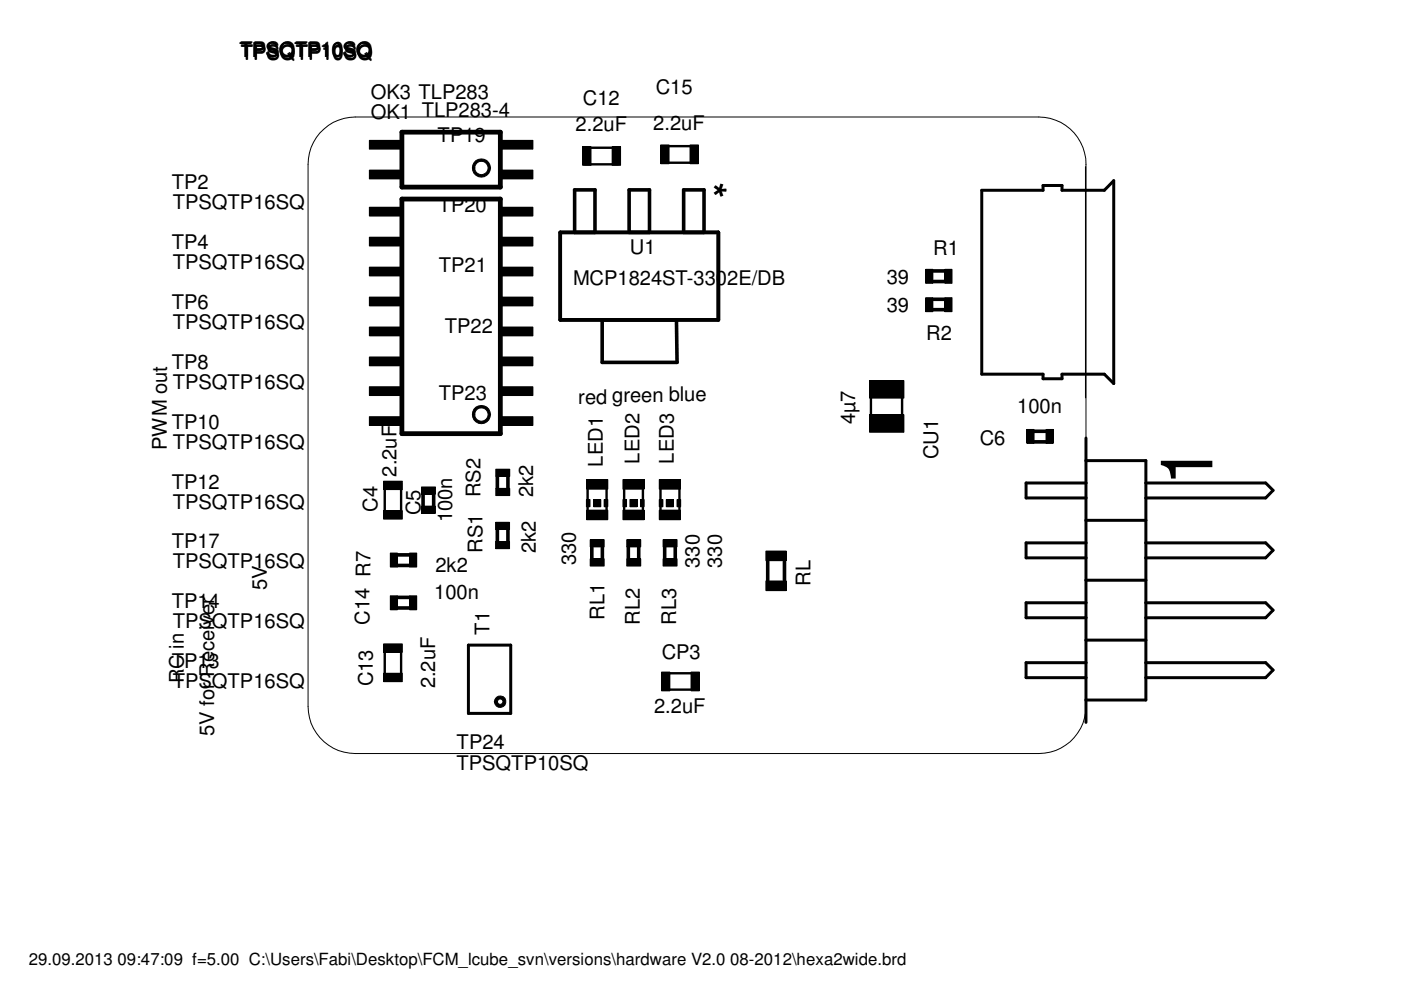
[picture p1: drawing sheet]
<svg xmlns="http://www.w3.org/2000/svg" width="297mm" height="210mm" viewBox="0 0 297 210" stroke-linecap="round" stroke-linejoin="round" font-family="sans-serif">
<g fill="#000">
<path d="M78.3 29.8h6.6v1.8h-6.6z" fill-rule="evenodd"/>
<path d="M78.3 36.1h6.6v1.8h-6.6z" fill-rule="evenodd"/>
<path d="M100.9 34a1.92 1.92 0 0 1 2.9 .8 1.92 1.92 0 0 1-1.3 2.6 1.92 1.92 0 0 1-2.3-1.8h.5a1.41 1.41 0 0 1 1.8-1.3 1.41 1.41 0 0 1 .7 2.2 1.41 1.41 0 0 1-2.3-.1l-.2-.8h-.5v-.6z" fill-rule="evenodd"/>
<path d="M106.4 36.1h6.6v1.8h-6.6z" fill-rule="evenodd"/>
<path d="M106.4 29.8h6.6v1.8h-6.6z" fill-rule="evenodd"/>
<path d="M123.5 31.1h1.8v4h-1.8z" fill-rule="evenodd"/>
<path d="M129.8 31.1h1.8v4h-1.8z" fill-rule="evenodd"/>
<path d="M140.1 30.7h1.8v4h-1.8z" fill-rule="evenodd"/>
<path d="M146.3 30.7h1.8v4h-1.8z" fill-rule="evenodd"/>
<path d="M78.3 43.9h6.6v1.9h-6.6z" fill-rule="evenodd"/>
<path d="M78.3 50.3h6.6v1.9h-6.6z" fill-rule="evenodd"/>
<path d="M78.3 56.6h6.6v1.9h-6.6z" fill-rule="evenodd"/>
<path d="M106.4 56.6h6.6v1.9h-6.6z" fill-rule="evenodd"/>
<path d="M106.4 50.3h6.6v1.9h-6.6z" fill-rule="evenodd"/>
<path d="M106.4 43.9h6.6v1.9h-6.6z" fill-rule="evenodd"/>
<path d="M196.3 57.1h1.5v3h-1.5z" fill-rule="evenodd"/>
<path d="M200.3 57.1h1.5v3h-1.5z" fill-rule="evenodd"/>
<path d="M78.3 63h6.6v1.9h-6.6z" fill-rule="evenodd"/>
<path d="M78.3 69.3h6.6v1.9h-6.6z" fill-rule="evenodd"/>
<path d="M78.3 75.7h6.6v1.9h-6.6z" fill-rule="evenodd"/>
<path d="M106.4 75.7h6.6v1.9h-6.6z" fill-rule="evenodd"/>
<path d="M106.4 69.3h6.6v1.9h-6.6z" fill-rule="evenodd"/>
<path d="M106.4 63h6.6v1.9h-6.6z" fill-rule="evenodd"/>
<path d="M196.3 63.1h1.5v3h-1.5z" fill-rule="evenodd"/>
<path d="M200.3 63.1h1.5v3h-1.5z" fill-rule="evenodd"/>
<path d="M78.3 82h6.6v1.9h-6.6z" fill-rule="evenodd"/>
<path d="M78.3 88.3h6.6v1.9h-6.6z" fill-rule="evenodd"/>
<path d="M100.5 86.7a1.92 1.92 0 0 1 3.1 0 1.92 1.92 0 0 1-.9 2.9 1.92 1.92 0 0 1-2.5-1.7h.5a1.41 1.41 0 0 1 1.8-1.3 1.41 1.41 0 0 1 .7 2.2 1.41 1.41 0 0 1-2.3-.1l-.2-.8h-.5z" fill-rule="evenodd"/>
<path d="M105.1 99.5h3v1.5h-3z" fill-rule="evenodd"/>
<path d="M106.4 88.3h6.6v1.9h-6.6z" fill-rule="evenodd"/>
<path d="M106.4 82h6.6v1.9h-6.6z" fill-rule="evenodd"/>
<path d="M184.4 80.7h7.2v3.7h-7.2z" fill-rule="evenodd"/>
<path d="M184.4 87.9h7.2v3.8h-7.2z" fill-rule="evenodd"/>
<path d="M217.7 91.1h1.5v2.9h-1.5z" fill-rule="evenodd"/>
<path d="M221.8 91.1h1.5v2.9h-1.5z" fill-rule="evenodd"/>
<path d="M81.3 108.3h4v1.8h-4z" fill-rule="evenodd"/>
<path d="M81.3 102h4v1.8h-4z" fill-rule="evenodd"/>
<path d="M82.8 117.3h1.5v2.9h-1.5z" fill-rule="evenodd"/>
<path d="M86.8 117.3h1.5v2.9h-1.5z" fill-rule="evenodd"/>
<path d="M89.4 107.3h2.9v1.5h-2.9z" fill-rule="evenodd"/>
<path d="M89.4 103.3h2.9v1.5h-2.9z" fill-rule="evenodd"/>
<path d="M105.1 110.7h2.9v1.6h-2.9z" fill-rule="evenodd"/>
<path d="M105.1 114.8h2.9v1.5h-2.9z" fill-rule="evenodd"/>
<path d="M105.1 103.5h3v1.6h-3z" fill-rule="evenodd"/>
<path d="M124.3 105.9h.8v1.5h-.8z" fill-rule="evenodd"/>
<path d="M124.4 108.2h4.5v2h-4.5z" fill-rule="evenodd"/>
<path d="M124.4 101.7h4.5v2h-4.5z" fill-rule="evenodd"/>
<path d="M125.1 118.5h3v1.5h-3z" fill-rule="evenodd"/>
<path d="M125.1 114.4h3v1.6h-3z" fill-rule="evenodd"/>
<path d="M125.9 105.9h1.5v1.5h-1.5z" fill-rule="evenodd"/>
<path d="M128.1 105.9h.8v1.5h-.8z" fill-rule="evenodd"/>
<path d="M132.1 105.9h.7v1.5h-.7z" fill-rule="evenodd"/>
<path d="M132.1 108.2h4.5v2h-4.5z" fill-rule="evenodd"/>
<path d="M132.1 101.7h4.5v2h-4.5z" fill-rule="evenodd"/>
<path d="M132.9 118.5h2.9v1.5h-2.9z" fill-rule="evenodd"/>
<path d="M132.9 114.4h2.9v1.6h-2.9z" fill-rule="evenodd"/>
<path d="M133.6 105.9h1.5v1.5h-1.5z" fill-rule="evenodd"/>
<path d="M135.8 105.9h.8v1.5h-.8z" fill-rule="evenodd"/>
<path d="M139.8 105.9h.7v1.5h-.7z" fill-rule="evenodd"/>
<path d="M139.8 108.2h4.5v2h-4.5z" fill-rule="evenodd"/>
<path d="M139.8 101.7h4.5v2h-4.5z" fill-rule="evenodd"/>
<path d="M140.6 118.5h2.9v1.5h-2.9z" fill-rule="evenodd"/>
<path d="M140.6 114.4h2.9v1.6h-2.9z" fill-rule="evenodd"/>
<path d="M141.3 105.9h1.5v1.5h-1.5z" fill-rule="evenodd"/>
<path d="M143.5 105.9h.8v1.5h-.8z" fill-rule="evenodd"/>
<path d="M162.4 116.8h4.3v2.1h-4.3z" fill-rule="evenodd"/>
<path d="M81.3 136.5h4v1.8h-4z" fill-rule="evenodd"/>
<path d="M82.8 126.3h1.5v3h-1.5z" fill-rule="evenodd"/>
<path d="M86.8 126.3h1.5v3h-1.5z" fill-rule="evenodd"/>
<path d="M162.4 123.2h4.3v2h-4.3z" fill-rule="evenodd"/>
<path d="M81.3 142.7h4v1.8h-4z" fill-rule="evenodd"/>
<path d="M105.2 147.9a1.22 1.22 0 0 1 1.9 .3 1.22 1.22 0 0 1-.8 1.8 1.22 1.22 0 0 1-1.5-1.2h.6a.6 .6 0 0 1 .8-.7 .6 .6 0 0 1 .3 1 .6 .6 0 0 1-1-.1l-.1-.2h-.6z" fill-rule="evenodd"/>
<path d="M140.2 142.5h1.8v4h-1.8z" fill-rule="evenodd"/>
<path d="M146.5 142.5h1.8v4h-1.8z" fill-rule="evenodd"/>
</g>
<g fill="none" stroke="#000" stroke-width=".21">
<path d="M67.8 28.2a9.9 9.9 0 0 1 7.5-3.4h145a10 10 0 0 1 9.9 10v115a10 10 0 0 1-9.9 10h-145a10 10 0 0 1-10-10v-115a9.9 9.9 0 0 1 2.5-6.6zM78.3 29.8h6.6v1.8h-6.6zM78.3 36.1h6.6v1.8h-6.6zM100.9 34a1.92 1.92 0 0 1 2.9 .8 1.92 1.92 0 0 1-1.3 2.6 1.92 1.92 0 0 1-2.3-1.8h.5a1.41 1.41 0 0 1 1.8-1.3 1.41 1.41 0 0 1 .7 2.2 1.41 1.41 0 0 1-2.3-.1l-.2-.8h-.5v-.6zM106.4 36.1h6.6v1.8h-6.6zM106.4 29.8h6.6v1.8h-6.6zM123.5 31.1h1.8v4h-1.8zM129.8 31.1h1.8v4h-1.8zM140.1 30.7h1.8v4h-1.8zM146.3 30.7h1.8v4h-1.8zM78.3 43.9h6.6v1.9h-6.6zM78.3 50.3h6.6v1.9h-6.6z"/>
<path d="M78.3 56.6h6.6v1.9h-6.6zM106.4 56.6h6.6v1.9h-6.6zM106.4 50.3h6.6v1.9h-6.6zM106.4 43.9h6.6v1.9h-6.6zM196.3 57.1h1.5v3h-1.5zM200.3 57.1h1.5v3h-1.5zM78.3 63h6.6v1.9h-6.6zM78.3 69.3h6.6v1.9h-6.6zM78.3 75.7h6.6v1.9h-6.6zM106.4 75.7h6.6v1.9h-6.6zM106.4 69.3h6.6v1.9h-6.6zM106.4 63h6.6v1.9h-6.6z"/>
<path d="M196.3 63.1h1.5v3h-1.5zM200.3 63.1h1.5v3h-1.5zM78.3 82h6.6v1.9h-6.6zM78.3 88.3h6.6v1.9h-6.6zM100.5 86.7a1.92 1.92 0 0 1 3.1 0 1.92 1.92 0 0 1-.9 2.9 1.92 1.92 0 0 1-2.5-1.7h.5a1.41 1.41 0 0 1 1.8-1.3 1.41 1.41 0 0 1 .7 2.2 1.41 1.41 0 0 1-2.3-.1l-.2-.8h-.5zM105.1 99.5h3v1.5h-3zM106.4 88.3h6.6v1.9h-6.6zM106.4 82h6.6v1.9h-6.6zM184.4 80.7h7.2v3.7h-7.2zM184.4 87.9h7.2v3.8h-7.2zM217.7 91.1h1.5v2.9h-1.5zM221.8 91.1h1.5v2.9h-1.5z"/>
<path d="M81.3 108.3h4v1.8h-4zM81.3 102h4v1.8h-4zM82.8 117.3h1.5v2.9h-1.5zM86.8 117.3h1.5v2.9h-1.5zM89.4 107.3h2.9v1.5h-2.9zM89.4 103.3h2.9v1.5h-2.9zM105.1 110.7h2.9v1.6h-2.9zM105.1 114.8h2.9v1.5h-2.9zM105.1 103.5h3v1.6h-3zM124.3 105.9h.8v1.5h-.8zM124.4 108.2h4.5v2h-4.5zM124.4 101.7h4.5v2h-4.5z"/>
<path d="M125.1 118.5h3v1.5h-3zM125.1 114.4h3v1.6h-3zM125.9 105.9h1.5v1.5h-1.5zM128.1 105.9h.8v1.5h-.8zM132.1 105.9h.7v1.5h-.7zM132.1 108.2h4.5v2h-4.5zM132.1 101.7h4.5v2h-4.5zM132.9 118.5h2.9v1.5h-2.9zM132.9 114.4h2.9v1.6h-2.9zM133.6 105.9h1.5v1.5h-1.5zM135.8 105.9h.8v1.5h-.8zM139.8 105.9h.7v1.5h-.7z"/>
<path d="M139.8 108.2h4.5v2h-4.5zM139.8 101.7h4.5v2h-4.5zM140.6 118.5h2.9v1.5h-2.9zM140.6 114.4h2.9v1.6h-2.9zM141.3 105.9h1.5v1.5h-1.5zM143.5 105.9h.8v1.5h-.8zM162.4 116.8h4.3v2.1h-4.3zM81.3 136.5h4v1.8h-4zM82.8 126.3h1.5v3h-1.5zM86.8 126.3h1.5v3h-1.5zM162.4 123.2h4.3v2h-4.3zM81.3 142.7h4v1.8h-4z"/>
<path d="M105.2 147.9a1.22 1.22 0 0 1 1.9 .3 1.22 1.22 0 0 1-.8 1.8 1.22 1.22 0 0 1-1.5-1.2h.6a.6 .6 0 0 1 .8-.7 .6 .6 0 0 1 .3 1 .6 .6 0 0 1-1-.1l-.1-.2h-.6zM140.2 142.5h1.8v4h-1.8zM146.5 142.5h1.8v4h-1.8z"/>
</g>
<path d="M85.2 28h20.9v11.7h-20.9zM85.2 42.2h20.9v49.7h-20.9z" fill="none" stroke="#000" stroke-width="1"/>
<g fill="none" stroke="#000" stroke-width=".63">
<path d="M208.1 40.3h13v-1h4.1v1h8.9l2-2v43l-2-2h-8.9v1h-4.1v-1h-13zM230.2 92.9v60.3M230.2 97.7h12.7v50.7h-12.7M230.2 102.4h-12.7v3.2h12.7M230.2 115.1h-12.7v3.2h12.7M230.2 110.3h12.7M242.9 102.4h25.4l1.6 1.6-1.6 1.6h-25.4M242.9 115.1h25.4l1.6 1.6-1.6 1.6h-25.4M99.3 136.8h9v14.5h-9zM230.2 127.8h-12.7v3.2h12.7M230.2 123h12.7M230.2 135.7h12.7"/>
<path d="M242.9 127.8h25.4l1.6 1.6-1.6 1.6h-25.4M230.2 140.5h-12.7v3.2h12.7M242.9 140.5h25.4l1.6 1.6-1.6 1.6h-25.4"/>
</g>
<g fill="none" stroke="#000" stroke-width=".76">
<path d="M118.8 49.3h33.5v18.5h-33.5zM121.8 49.3v-9h4.3v9M133.4 49.3v-9h4.3v9M144.9 49.3v-9h4.4v9M197.8 57.4h2.4M197.8 59.7h2.4M127.7 67.8v9h15.8l-.1-9M197.8 63.5h2.4M197.8 65.7h2.4M219.3 93.7h2.4M219.3 91.4h2.4M84.3 119.9h2.5"/>
<path d="M84.3 117.6h2.5M89.7 104.8v2.5M91.9 104.8v2.5M105.4 101v2.5M105.4 112.3v2.5M107.7 101v2.5M107.7 112.3v2.5M125.5 116v2.4M127.7 116v2.4M133.2 116v2.4M135.4 116v2.4M140.9 116v2.4"/>
<path d="M143.2 116v2.4M162.8 118.9v4.3M166.3 118.9v4.3M84.3 126.7h2.5M84.3 128.9h2.5"/>
</g>
<g fill="none" stroke="#000" stroke-width=".51">
<path d="M123.9 31.3h7.3M123.9 34.8h7.3M140.5 34.5h7.2M140.5 31h7.2M184.7 84.4v3.7M191.3 84.2v3.9M81.6 102.4v7.2M85 102.4v7.2M124.6 103.7v4.5M128.6 103.7v4.5M132.3 103.7v4.5M136.3 103.7v4.5"/>
<path d="M140 103.7v4.5M144.1 103.7v4.5M81.6 136.9v7.2M85 136.9v7.2M140.7 142.7h7.2M140.7 146.2h7.2"/>
</g>
<path d="M230.2 35.3v49" fill="none" stroke="#000" stroke-width=".25"/>
<text font-size="15.4" x="257" y="103" transform="rotate(-90 257 103)">1</text>
<text font-size="9" x="147.5" y="38.5" transform="rotate(90 147.5 38.5)">*</text>
<g font-size="4.3">
<text x="50.8" y="12">TPSQTP10SQ</text>
<text x="78.6" y="20.9">OK3 TLP283</text>
<text x="123.6" y="22.3">C12</text>
<text x="139" y="19.9">C15</text>
<text x="78.6" y="25.2">OK1 TLP283-4</text>
<text x="122" y="27.7">2.2uF</text>
<text x="138.5" y="27.5">2.2uF</text>
<text x="92.8" y="30.1">TP19</text>
<text x="36.4" y="40.1">TP2</text>
<text x="36.6" y="44.3">TPSQTP16SQ</text>
<text x="93" y="45">TP20</text>
<text x="36.4" y="52.8">TP4</text>
<text x="133.6" y="53.8">U1</text>
<text x="36.6" y="57">TPSQTP16SQ</text>
<text x="93" y="57.6">TP21</text>
<text x="197.9" y="54.1">R1</text>
<text x="36.4" y="65.5">TP6</text>
<text x="121.5" y="60.4">MCP1824ST-3302E/DB</text>
<text x="188" y="60.2">39</text>
<text x="36.6" y="69.7">TPSQTP16SQ</text>
<text x="94.3" y="70.6">TP22</text>
<text x="188" y="66.1">39</text>
<text x="196.4" y="72.1">R2</text>
<text x="36.4" y="78.2">TP8</text>
<text x="36.6" y="82.4">TPSQTP16SQ</text>
<text x="93" y="84.8">TP23</text>
<text x="122.6" y="85.7">red green blue</text>
<text x="215.7" y="87.6">100n</text>
<text x="35.3" y="95.4" transform="rotate(-90 35.3 95.4)">PWM out</text>
<text x="36.4" y="90.9">TP10</text>
<text x="36.6" y="95.1">TPSQTP16SQ</text>
<text x="181.3" y="90" transform="rotate(-90 181.3 90)">4µ7</text>
<text x="207.7" y="94.3">C6</text>
<text x="84.1" y="101" transform="rotate(-90 84.1 101)">2.2uF</text>
<text x="127.8" y="98.9" transform="rotate(-90 127.8 98.9)">LED1</text>
<text x="135.6" y="98.3" transform="rotate(-90 135.6 98.3)">LED2</text>
<text x="142.9" y="98.3" transform="rotate(-90 142.9 98.3)">LED3</text>
<text x="198.9" y="97.4" transform="rotate(-90 198.9 97.4)">CU1</text>
<text x="36.4" y="103.6">TP12</text>
<text x="36.6" y="107.8">TPSQTP16SQ</text>
<text x="101.9" y="105.5" transform="rotate(-90 101.9 105.5)">RS2</text>
<text x="113.1" y="105.5" transform="rotate(-90 113.1 105.5)">2k2</text>
<text x="80" y="108.5" transform="rotate(-90 80 108.5)">C4</text>
<text x="89.2" y="109.2" transform="rotate(-90 89.2 109.2)">C5</text>
<text x="95.8" y="110.7" transform="rotate(-90 95.8 110.7)">100n</text>
<text x="36.4" y="116.3">TP17</text>
<text x="102.3" y="117.2" transform="rotate(-90 102.3 117.2)">RS1</text>
<text x="113.6" y="117.3" transform="rotate(-90 113.6 117.3)">2k2</text>
<text x="122.1" y="119.9" transform="rotate(-90 122.1 119.9)">330</text>
<text x="36.6" y="120.5">TPSQTP16SQ</text>
<text x="56.6" y="125.2" transform="rotate(-90 56.6 125.2)">5V</text>
<text x="92.3" y="121.3">2k2</text>
<text x="148.3" y="120.4" transform="rotate(-90 148.3 120.4)">330</text>
<text x="153.1" y="120.4" transform="rotate(-90 153.1 120.4)">330</text>
<text x="171.9" y="124.2" transform="rotate(-90 171.9 124.2)">RL</text>
<text x="36.4" y="129">TP14</text>
<text x="92.1" y="127">100n</text>
<text x="128.2" y="131.4" transform="rotate(-90 128.2 131.4)">RL1</text>
<text x="36.6" y="133.2">TPSQTP16SQ</text>
<text x="78.3" y="132.5" transform="rotate(-90 78.3 132.5)">C14 R7</text>
<text x="103.8" y="134.5" transform="rotate(-90 103.8 134.5)">T1</text>
<text x="135.6" y="132.4" transform="rotate(-90 135.6 132.4)">RL2</text>
<text x="143.4" y="132.4" transform="rotate(-90 143.4 132.4)">RL3</text>
<text x="36.4" y="141.7">TP13</text>
<text x="140.3" y="139.7">CP3</text>
<text x="36.6" y="145.9">TPSQTP16SQ</text>
<text x="39" y="144.9" transform="rotate(-90 39 144.9)">RC in</text>
<text x="79.1" y="145.5" transform="rotate(-90 79.1 145.5)">C13</text>
<text x="92.2" y="146" transform="rotate(-90 92.2 146)">2.2uF</text>
<text x="138.7" y="151.1">2.2uF</text>
<text x="45.4" y="156" transform="rotate(-90 45.4 156)">5V for Receiver</text>
<text x="96.8" y="158.7">TP24</text>
<text x="96.8" y="163.2">TPSQTP10SQ</text>
</g>
<text font-size="3.6" x="6.1" y="204.6">29.09.2013 09:47:09 f=5.00 C:\Users\Fabi\Desktop\FCM_lcube_svn\versions\hardware V2.0 08-2012\hexa2wide.brd</text>
</svg>
